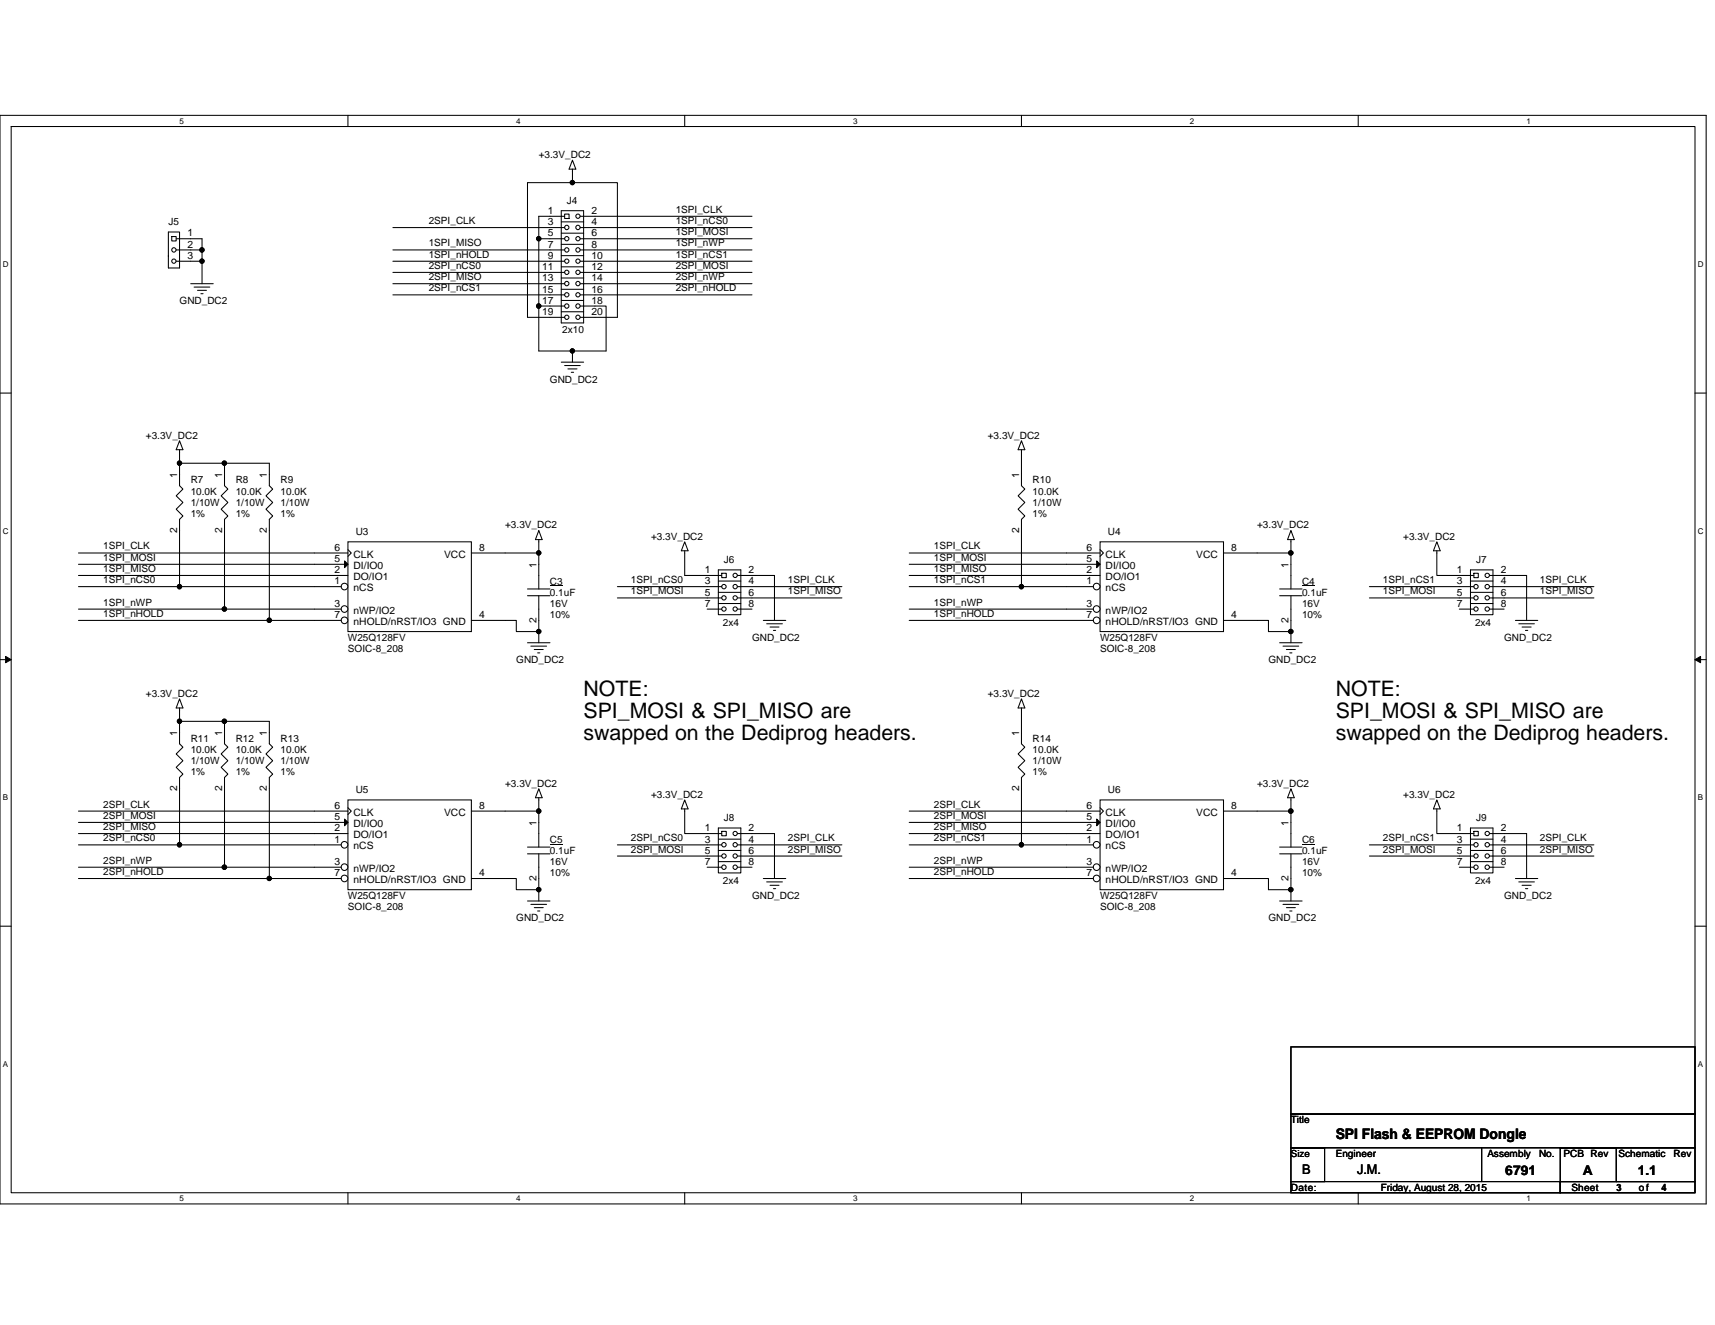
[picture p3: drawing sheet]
<svg xmlns="http://www.w3.org/2000/svg" width="279mm" height="216mm" viewBox="0 0 279 216" stroke-linecap="round" stroke-linejoin="round" font-family="sans-serif">
<path d="M0 18.8h278v177.4h-278zM1.8 20.6h274.3v173.8h-274.3z" fill="none" stroke="#000" stroke-width=".17"/>
<g fill="#fff">
<path d="M29.3 19h.7v1.4h-.7z"/>
<path d="M29.3 194.5h.7v1.5h-.7z"/>
</g>
<path d="M56.7 18.8v1.8M56.7 194.4v1.8" fill="none" stroke="#000" stroke-width=".17"/>
<g fill="#fff">
<path d="M84.1 19h.7v1.4h-.7z"/>
<path d="M84.1 194.5h.7v1.5h-.7z"/>
</g>
<path d="M111.5 18.8v1.8M111.5 194.4v1.8" fill="none" stroke="#000" stroke-width=".17"/>
<g fill="#fff">
<path d="M139 19h.7v1.4h-.7z"/>
<path d="M139 194.5h.7v1.5h-.7z"/>
</g>
<path d="M166.4 18.8v1.8M166.4 194.4v1.8" fill="none" stroke="#000" stroke-width=".17"/>
<g fill="#fff">
<path d="M193.8 19h.8v1.4h-.8z"/>
<path d="M193.8 194.5h.8v1.5h-.8z"/>
</g>
<path d="M221.3 18.8v1.8M221.3 194.4v1.8" fill="none" stroke="#000" stroke-width=".17"/>
<g fill="#fff">
<path d="M248.7 19h.7v1.4h-.7z"/>
<path d="M248.7 194.5h.7v1.5h-.7z"/>
<path d="M.5 42.3h.9v1.5h-.9z"/>
<path d="M276.6 42.3h1v1.5h-1z"/>
<path d="M.5 85.8h.9v1.4h-.9z"/>
<path d="M276.6 85.8h1v1.4h-1z"/>
</g>
<path d="M0 64.1h1.8M276.1 64.1h1.9" fill="none" stroke="#000" stroke-width=".17"/>
<g fill="#fff">
<path d="M.5 129.2h.8v1.5h-.8z"/>
<path d="M276.6 129.2h.9v1.5h-.9z"/>
</g>
<path d="M0 107.5h1.8M276.1 107.5h1.9" fill="none" stroke="#000" stroke-width=".17"/>
<path d="M.9 107l.9 .5-.9 .5zM276.1 107.5l1-.5v1z" fill="#000" stroke="#000" stroke-width=".16"/>
<g fill="#fff">
<path d="M.5 172.6h.8v1.5h-.8z"/>
<path d="M276.6 172.6h.9v1.5h-.9z"/>
</g>
<g fill="none" stroke="#000" stroke-width=".17">
<path d="M27.4 37.8h1.9v5.9h-1.9zM28 38.5h.7v.8h-.7zM28.7 38.9h4.2v1.8M87.8 38.9v11h4.2M91.4 34.3h3.7v18.3h-3.7zM91.4 38h3.7M91.4 36.2h3.7M91.4 39.8h3.7M92 37.1h-28M92 35.2h-4.2v3.7h4.2M92 34.9h.7v.7h-.7zM93.3 26.1l.5 1.5h-1.1z"/>
<path d="M93.3 27.6v2.2M93.3 29.8h-7.4v21.9h6.1M93.3 29.8h7.3v21.9h-6.1M94.5 37.1h28M94.5 38.9h28M94.5 35.2h28M27.4 41.7v.1M28.7 42.6h4.2M28.7 40.7h.6M29.3 40.7h3.6M29.3 40.7h.1M31.1 46.2h3.6"/>
<path d="M31.6 46.8h2.6M32.2 47.3h1.4M32.7 47.9h.4M32.9 42.6v3.6M32.9 40.7v1.9M64 46.2h28M64 48h28M87.8 49.9v7.3h5.5v1.8M91.4 41.7h3.7M91.4 43.5h3.7M91.4 45.3h3.7M91.4 47.1h3.7"/>
<path d="M91.4 49h3.7M91.4 50.8h3.7M91.4 59h3.7M92 40.7h-28M92 42.6h-28M92 44.4h-28M92 59.6h2.5M94.5 49.9h4.2v7.3h-5.4M94.5 40.7h28M94.5 44.4h28M94.5 46.2h28M94.5 48h28"/>
<path d="M94.5 42.6h28M29.3 71.8l.5 1.5h-1.1zM29.3 73.3v2.2M29.3 75.5v1.8M29.3 75.5h7.3M36.6 75.5h7.3v3.6l.5 .6-1.1 1.1 1.1 1.1-1.1 1.1 1.1 1.1-.5 .5v16.5M36.6 75.5v3.6l.5 .6-1.1 1.1 1.1 1.1-1.1 1.1 1.1 1.1-.5 .5v14.7h14.6M92.5 60.1h1.5M93.1 60.7h.4M166.4 71.8l.6 1.5h-1.1zM166.4 73.3v5.8l.6 .6-1.1 1.1 1.1 1.1-1.1 1.1 1.1 1.1-.6 .5v11M12.8 90.1h38.4"/>
<path d="M12.8 91.9h38.4M12.8 95.6h16.5M12.8 99.3h23.8M12.8 93.8h38.4M29.3 86.4v9.2M29.3 95.6h21.9M82.3 90.1h5.5M87.8 86.4l.5 1.5h-1.1zM87.8 87.9v2.2M87.8 90.1v1.8M100.6 97.4h17M100.6 95.6h17"/>
<path d="M111.5 88.3l.6 1.4h-1.1zM111.5 89.7v4.1h6.1M115.2 99.3h2.4M117 92.9h3.7v7.3h-3.7zM117 96.5h3.7M117 94.7h3.7M117 98.3h3.7M117.6 93.4h.7v.7h-.7zM120.1 93.8h6.1v7.3M122.5 99.3h-2.4M137.2 95.6h-17.1M137.2 97.4h-17.1"/>
<path d="M148.1 93.8h31.1M148.1 95.6h18.3M148.1 90.1h25.6M148.1 91.9h31.1M148.1 99.3h25.6M166.4 95.6h7.3M179.2 88.3h20.1v14.6h-20.1zM204.8 90.1h5.5M210.3 86.4l.6 1.5h-1.1zM210.3 87.9v2.2M210.3 90.1v1.8M223.1 97.4h14.6"/>
<path d="M223.1 95.6h14.6M234.1 88.3l.5 1.4h-1.1zM234.1 89.7v4.1h3.6M245 93.8h3.7v7.3M245 97.4h14.7M245 95.6h14.7M12.8 101.1h31.1M29.3 113.9l.5 1.5h-1.1zM29.3 115.4v2.1M29.3 117.5v1.9M29.3 117.5h7.3M36.6 117.5h7.3v3.7l.5 .6-1.1 1.1 1.1 1.1-1.1 1 1.1 1.1-.5 .6v16.5"/>
<path d="M36.6 117.5v3.7l.5 .6-1.1 1.1 1.1 1.1-1.1 1 1.1 1.1-.5 .6v14.6M43.9 101.1h7.3M82.3 101.1h1.8v1.8h3.7M85.9 104.7h3.7M86.5 105.3h2.5M87 105.8h1.5M87.6 106.4h.3M87.8 101.1v1.8M87.8 102.9v1.8M124.4 101.1h3.6M124.9 101.6h2.6M125.5 102.2h1.4"/>
<path d="M126 102.7h.4M148.1 101.1h25.6M166.4 113.9l.6 1.5h-1.1zM166.4 115.4v5.8l.6 .6-1.1 1.1 1.1 1.1-1.1 1 1.1 1.1-.6 .6v11M204.8 101.1h1.9v1.8h3.6v1.8M208.5 104.7h3.6M209 105.3h2.6M209.6 105.8h1.4M210.1 106.4h.4M210.3 101.1v1.8M246.9 101.1h3.6M247.4 101.6h2.6"/>
<path d="M248 102.2h1.4M248.5 102.7h.4M12.8 135.8h38.4M12.8 132.2h38.4M12.8 134h38.4M12.8 137.7h16.5M29.3 128.5v9.2M29.3 137.7h21.9M82.3 132.2h5.5M85.9 138h3.7M85.9 139.1h3.7M87.8 128.5l.5 1.5h-1.1z"/>
<path d="M87.8 130v2.2M87.8 139.1v5.9M87.8 132.2v5.8M100.6 139.5h14.6M100.6 137.7h14.6M111.5 130.3l.6 1.5h-1.1zM111.5 131.8v4h3.7M122.5 139.5h14.7M122.5 137.7h14.7M122.5 135.8h3.7v7.4M148.1 137.7h18.3M148.1 135.8h25.6"/>
<path d="M148.1 132.2h25.6M148.1 134h25.6M166.4 137.7h7.3M204.8 132.2h5.5M210.3 128.5l.6 1.5h-1.1zM210.3 130v2.2M210.3 132.2v1.8M223.1 139.5h14.6M223.1 137.7h14.6M234.1 130.3l.5 1.5h-1.1zM234.1 131.8v4h3.6M245 135.8h3.7v7.4"/>
<path d="M245 139.5h14.7M245 137.7h14.7M0 150.9h1.8M12.8 141.3h23.8M12.8 143.2h31.1M36.6 141.3h14.6M43.9 143.2h7.3M82.3 143.2h1.8v1.8h3.7M85.9 146.8h3.7M86.5 147.4h2.5M87 147.9h1.5M87.6 148.4h.3"/>
<path d="M87.8 145v1.8M124.4 143.2h3.6M124.9 143.7h2.6M125.5 144.3h1.4M126 144.8h.4M148.1 141.3h25.6M148.1 143.2h25.6M204.8 143.2h1.9v1.8h3.6v1.8M208.5 146.8h3.6M209 147.4h2.6M209.6 147.9h1.4M210.1 148.4h.4"/>
<path d="M210.3 143.2v1.8M246.9 143.2h3.6M247.4 143.7h2.6M248 144.3h1.4M248.5 144.8h.4M276.1 150.9h1.9M210.3 170.6h65.8v10.9h-65.8zM210.3 192.5h43.9v1.9h-43.9zM210.3 181.5h65.8v5.5h-65.8zM210.3 187h5.5v5.5h-5.5zM241.4 187v5.5M254.2 187h9.1v5.5h-9.1z"/>
<path d="M254.2 192.5h21.9v1.9h-21.9zM263.3 187h12.8v5.5h-12.8z"/>
<circle cx="92.3" cy="37.1" r=".36"/>
<circle cx="92.3" cy="38.9" r=".35"/>
<circle cx="94.2" cy="37.1" r=".36"/>
<circle cx="94.2" cy="38.9" r=".35"/>
<circle cx="94.2" cy="35.2" r=".35"/>
<circle cx="28.3" cy="40.7" r=".36"/>
<circle cx="28.3" cy="42.6" r=".35"/>
<circle cx="92.3" cy="46.2" r=".36"/>
<circle cx="92.3" cy="49.9" r=".36"/>
<circle cx="92.3" cy="40.7" r=".36"/>
<circle cx="92.3" cy="42.6" r=".35"/>
<circle cx="92.3" cy="48" r=".35"/>
<circle cx="92.3" cy="51.7" r=".35"/>
<circle cx="92.3" cy="44.4" r=".35"/>
<circle cx="94.2" cy="46.2" r=".36"/>
<circle cx="94.2" cy="49.9" r=".36"/>
<circle cx="94.2" cy="40.7" r=".36"/>
<circle cx="94.2" cy="42.6" r=".35"/>
<circle cx="94.2" cy="48" r=".35"/>
<circle cx="94.2" cy="51.7" r=".35"/>
<circle cx="94.2" cy="44.4" r=".35"/>
<circle cx="117.9" cy="95.6" r=".36"/>
<circle cx="117.9" cy="97.4" r=".36"/>
<circle cx="117.9" cy="99.2" r=".36"/>
<circle cx="119.8" cy="95.6" r=".36"/>
<circle cx="119.8" cy="93.8" r=".35"/>
<circle cx="119.8" cy="97.4" r=".35"/>
<circle cx="119.8" cy="99.2" r=".35"/>
</g>
<g fill="#000" stroke="#000" stroke-width=".17">
<path d="M178.7 91.4l.5 .5-.5 .6z"/>
<circle cx="87.8" cy="38.9" r=".35"/>
<circle cx="93.2" cy="29.7" r=".35"/>
<circle cx="32.9" cy="40.7" r=".36"/>
<circle cx="32.9" cy="42.6" r=".35"/>
<circle cx="87.8" cy="49.9" r=".36"/>
<circle cx="93.2" cy="57.2" r=".35"/>
<circle cx="29.2" cy="75.5" r=".35"/>
<circle cx="36.6" cy="75.5" r=".36"/>
<circle cx="29.2" cy="95.6" r=".36"/>
<circle cx="36.6" cy="99.2" r=".36"/>
<circle cx="87.8" cy="90.1" r=".35"/>
<circle cx="166.4" cy="95.6" r=".36"/>
<circle cx="210.3" cy="90.1" r=".36"/>
<circle cx="29.2" cy="117.5" r=".35"/>
<circle cx="36.6" cy="117.5" r=".36"/>
<circle cx="43.9" cy="101.1" r=".36"/>
<circle cx="87.8" cy="102.9" r=".35"/>
<circle cx="210.3" cy="102.9" r=".36"/>
<circle cx="29.2" cy="137.6" r=".36"/>
<circle cx="87.8" cy="132.2" r=".36"/>
<circle cx="166.4" cy="137.6" r=".36"/>
<circle cx="210.3" cy="132.2" r=".36"/>
<circle cx="36.6" cy="141.3" r=".36"/>
<circle cx="43.9" cy="143.1" r=".35"/>
<circle cx="87.8" cy="145" r=".35"/>
<circle cx="210.3" cy="145" r=".36"/>
</g>
<path d="M89.6 137.5h2.1" fill="none" stroke="#000" stroke-width=".16"/>
<circle cx="178.7" cy="101.1" r=".54" fill="#fff" stroke="#000" stroke-width=".17"/>
<path d="M199.3 90.1h5.5M173.7 101.1h4.4M199.3 101.1h5.5" fill="none" stroke="#000" stroke-width=".17"/>
<circle cx="178.7" cy="95.6" r=".54" fill="#fff" stroke="#000" stroke-width=".17"/>
<path d="M173.7 90.1h5.5M173.7 95.6h4.4M179.2 89.6l.6 .5-.6 .6" fill="none" stroke="#000" stroke-width=".17"/>
<circle cx="178.7" cy="99.2" r=".54" fill="#fff" stroke="#000" stroke-width=".17"/>
<path d="M173.7 99.3h4.4M51.2 134h5.5M51.2 135.8h5.5M56.7 130.3h20.1v14.7h-20.1z" fill="none" stroke="#000" stroke-width=".17"/>
<path d="M56.1 133.5l.6 .5-.6 .6z" fill="#000" stroke="#000" stroke-width=".17"/>
<circle cx="56.1" cy="143.1" r=".54" fill="#fff" stroke="#000" stroke-width=".17"/>
<path d="M76.8 132.2h5.5M51.2 143.2h4.4M76.8 143.2h5.5" fill="none" stroke="#000" stroke-width=".17"/>
<circle cx="56.1" cy="137.7" r=".54" fill="#fff" stroke="#000" stroke-width=".17"/>
<path d="M51.2 132.2h5.5M51.2 137.7h4.4M56.7 131.6l.5 .6-.5 .5" fill="none" stroke="#000" stroke-width=".17"/>
<circle cx="56.1" cy="141.3" r=".54" fill="#fff" stroke="#000" stroke-width=".17"/>
<path d="M29.3 77.3v1.8l.5 .6-1.1 1.1 1.1 1.1-1.1 1.1 1.1 1.1-.5 .5v1.8M51.2 91.9h5.5M51.2 93.8h5.5M56.7 88.3h20.1v14.6h-20.1zM208.5 138h3.6M208.5 139.1h3.6M210.3 139.1v4.1M210.3 134v4M51.2 141.3h4.4" fill="none" stroke="#000" stroke-width=".17"/>
<path d="M212.1 137.5h2.1" fill="none" stroke="#000" stroke-width=".16"/>
<path d="M56.1 91.4l.6 .5-.6 .6z" fill="#000" stroke="#000" stroke-width=".17"/>
<circle cx="56.1" cy="101.1" r=".54" fill="#fff" stroke="#000" stroke-width=".17"/>
<path d="M76.8 90.1h5.5M51.2 101.1h4.4M76.8 101.1h5.5" fill="none" stroke="#000" stroke-width=".17"/>
<circle cx="56.1" cy="95.6" r=".54" fill="#fff" stroke="#000" stroke-width=".17"/>
<path d="M51.2 90.1h5.5M51.2 95.6h4.4M56.7 89.6l.5 .5-.5 .6" fill="none" stroke="#000" stroke-width=".17"/>
<circle cx="56.1" cy="99.2" r=".54" fill="#fff" stroke="#000" stroke-width=".17"/>
<path d="M51.2 99.3h4.4M173.7 134h5.5M173.7 135.8h5.5M179.2 130.3h20.1v14.7h-20.1z" fill="none" stroke="#000" stroke-width=".17"/>
<path d="M178.7 133.5l.5 .5-.5 .6z" fill="#000" stroke="#000" stroke-width=".17"/>
<circle cx="178.7" cy="143.1" r=".54" fill="#fff" stroke="#000" stroke-width=".17"/>
<path d="M199.3 132.2h5.5M173.7 143.2h4.4M199.3 143.2h5.5" fill="none" stroke="#000" stroke-width=".17"/>
<circle cx="178.7" cy="137.7" r=".54" fill="#fff" stroke="#000" stroke-width=".17"/>
<path d="M173.7 132.2h5.5M173.7 137.7h4.4M179.2 131.6l.6 .6-.6 .5" fill="none" stroke="#000" stroke-width=".17"/>
<circle cx="178.7" cy="141.3" r=".54" fill="#fff" stroke="#000" stroke-width=".17"/>
<g fill="none" stroke="#000" stroke-width=".17">
<path d="M85.9 96h3.7M85.9 97.1h3.7M87.8 97.1v4M87.8 91.9v4.1M208.5 96h3.6M208.5 97.1h3.6M210.3 97.1v4M210.3 91.9v4.1M237.7 93.8h2.4M237.7 95.6h2.4M237.7 97.4h2.4M237.7 99.3h2.4"/>
<path d="M239.6 92.9h3.6v7.3h-3.6zM239.6 96.5h3.6M239.6 94.7h3.6M239.6 98.3h3.6M240.1 93.4h.7v.7h-.7zM245 95.6h-2.3M245 93.8h-2.3M245 97.4h-2.3M245 99.3h-2.3M29.3 119.4v1.8l.5 .6-1.1 1.1 1.1 1.1-1.1 1 1.1 1.1-.5 .6v1.8M115.2 135.8h2.4M115.2 137.7h2.4"/>
<path d="M115.2 139.5h2.4M117 134.9h3.7v7.3h-3.7zM117 138.6h3.7M117 136.7h3.7M117.6 135.5h.7v.7h-.7zM122.5 137.7h-2.4M122.5 135.8h-2.4M122.5 139.5h-2.4M237.7 135.8h2.4M237.7 137.7h2.4M237.7 139.5h2.4M239.6 134.9h3.6v7.3h-3.6z"/>
<path d="M239.6 138.6h3.6M239.6 136.7h3.6M240.1 135.5h.7v.7h-.7zM245 137.7h-2.3M245 135.8h-2.3M245 139.5h-2.3M115.2 141.3h2.4M117 140.4h3.7M122.5 141.3h-2.4M173.7 141.3h4.4M237.7 141.3h2.4M239.6 140.4h3.6"/>
<path d="M245 141.3h-2.3"/>
<circle cx="240.5" cy="95.6" r=".36"/>
<circle cx="240.5" cy="99.2" r=".35"/>
<circle cx="240.5" cy="97.4" r=".35"/>
<circle cx="242.3" cy="95.6" r=".36"/>
<circle cx="242.3" cy="93.8" r=".36"/>
<circle cx="242.3" cy="97.4" r=".36"/>
<circle cx="242.3" cy="99.2" r=".36"/>
<circle cx="117.9" cy="137.6" r=".36"/>
<circle cx="117.9" cy="139.5" r=".36"/>
<circle cx="119.8" cy="137.6" r=".36"/>
<circle cx="119.8" cy="135.8" r=".35"/>
<circle cx="119.8" cy="139.5" r=".35"/>
<circle cx="240.5" cy="137.6" r=".36"/>
<circle cx="240.5" cy="139.5" r=".35"/>
<circle cx="242.3" cy="137.6" r=".36"/>
<circle cx="242.3" cy="135.8" r=".36"/>
<circle cx="242.3" cy="139.5" r=".36"/>
<circle cx="117.9" cy="141.3" r=".36"/>
<circle cx="119.8" cy="141.3" r=".36"/>
<circle cx="240.5" cy="141.3" r=".36"/>
<circle cx="242.3" cy="141.3" r=".36"/>
</g>
<path d="M89.6 95.5h2.1M212.1 95.5h2.1" fill="none" stroke="#000" stroke-width=".16"/>
<g fill="#000" stroke="#000" stroke-width=".17">
<circle cx="87.8" cy="38.9" r=".35"/>
<circle cx="93.2" cy="29.7" r=".35"/>
<circle cx="32.9" cy="40.7" r=".36"/>
<circle cx="32.9" cy="42.6" r=".35"/>
<circle cx="87.8" cy="49.9" r=".36"/>
<circle cx="93.2" cy="57.2" r=".35"/>
<circle cx="29.2" cy="75.5" r=".35"/>
<circle cx="36.6" cy="75.5" r=".36"/>
<circle cx="29.2" cy="95.6" r=".36"/>
<circle cx="36.6" cy="99.2" r=".36"/>
<circle cx="87.8" cy="90.1" r=".35"/>
<circle cx="166.4" cy="95.6" r=".36"/>
<circle cx="210.3" cy="90.1" r=".36"/>
<circle cx="29.2" cy="117.5" r=".35"/>
<circle cx="36.6" cy="117.5" r=".36"/>
<circle cx="43.9" cy="101.1" r=".36"/>
<circle cx="87.8" cy="102.9" r=".35"/>
<circle cx="210.3" cy="102.9" r=".36"/>
<circle cx="29.2" cy="137.6" r=".36"/>
<circle cx="87.8" cy="132.2" r=".36"/>
<circle cx="166.4" cy="137.6" r=".36"/>
<circle cx="210.3" cy="132.2" r=".36"/>
<circle cx="36.6" cy="141.3" r=".36"/>
<circle cx="43.9" cy="143.1" r=".35"/>
<circle cx="87.8" cy="145" r=".35"/>
<circle cx="210.3" cy="145" r=".36"/>
</g>
<g font-size="3.5">
<text x="95.1" y="113.3">NOTE:</text>
<text x="217.6" y="113.3">NOTE:</text>
<text x="95.1" y="116.9">SPI_MOSI &amp; SPI_MISO are</text>
<text x="217.6" y="116.9">SPI_MOSI &amp; SPI_MISO are</text>
<text x="95.1" y="120.5">swapped on the Dediprog headers.</text>
<text x="217.6" y="120.5">swapped on the Dediprog headers.</text>
</g>
<text font-size="2.4" x="217.6" y="185.6">SPI Flash &amp; EEPROM Dongle</text>
<g font-size="2.2">
<text x="212.1" y="191.4">B</text>
<text x="221.1" y="191.4">J.M.</text>
<text x="245.2" y="191.4">6791</text>
<text x="257.9" y="191.4">A</text>
<text x="266.8" y="191.4">1.1</text>
</g>
<g font-size="1.7">
<text x="89.2" y="34.9">1</text>
<text x="96.4" y="34.9">2</text>
<text x="30.5" y="38.5">1</text>
<text x="30.5" y="40.3">2</text>
<text x="89.2" y="36.7">3</text>
<text x="89.2" y="38.5">5</text>
<text x="89.2" y="40.3">7</text>
<text x="96.4" y="36.7">4</text>
<text x="96.4" y="38.5">6</text>
<text x="96.4" y="40.3">8</text>
<text x="30.5" y="42.2">3</text>
<text x="88.3" y="44">11</text>
<text x="88.3" y="45.8">13</text>
<text x="88.3" y="47.7">15</text>
<text x="89.2" y="42.2">9</text>
<text x="96.4" y="42.2">10</text>
<text x="96.4" y="44">12</text>
<text x="96.4" y="45.8">14</text>
<text x="96.4" y="47.7">16</text>
<text x="88.3" y="49.5">17</text>
<text x="88.3" y="51.3">19</text>
<text x="96.4" y="49.5">18</text>
<text x="96.4" y="51.3">20</text>
<text x="28.9" y="77.9" transform="rotate(-90 28.9 77.9)">1</text>
<text x="36.2" y="77.9" transform="rotate(-90 36.2 77.9)">1</text>
<text x="43.5" y="77.9" transform="rotate(-90 43.5 77.9)">1</text>
<text x="166" y="77.9" transform="rotate(-90 166 77.9)">1</text>
<text x="28.9" y="86.8" transform="rotate(-90 28.9 86.8)">2</text>
<text x="36.2" y="86.8" transform="rotate(-90 36.2 86.8)">2</text>
<text x="43.5" y="86.8" transform="rotate(-90 43.5 86.8)">2</text>
<text x="54.5" y="89.7">6</text>
<text x="78.1" y="89.7">8</text>
<text x="166" y="86.8" transform="rotate(-90 166 86.8)">2</text>
<text x="177" y="89.7">6</text>
<text x="200.6" y="89.7">8</text>
<text x="54.5" y="91.6">5</text>
<text x="54.5" y="93.4">2</text>
<text x="54.5" y="95.2">1</text>
<text x="57.6" y="92.7">DI/IO0</text>
<text x="57.6" y="94.5">DO/IO1</text>
<text x="57.6" y="90.8">CLK</text>
<text x="72.3" y="90.8">VCC</text>
<text x="87.4" y="92.5" transform="rotate(-90 87.4 92.5)">1</text>
<text x="114.8" y="93.4">1</text>
<text x="114.8" y="95.2">3</text>
<text x="122" y="95.2">4</text>
<text x="122" y="93.4">2</text>
<text x="177" y="91.6">5</text>
<text x="177" y="93.4">2</text>
<text x="177" y="95.2">1</text>
<text x="180.1" y="92.7">DI/IO0</text>
<text x="180.1" y="94.5">DO/IO1</text>
<text x="180.1" y="90.8">CLK</text>
<text x="194.9" y="90.8">VCC</text>
<text x="209.9" y="92.5" transform="rotate(-90 209.9 92.5)">1</text>
<text x="237.4" y="93.4">1</text>
<text x="237.4" y="95.2">3</text>
<text x="244.5" y="95.2">4</text>
<text x="244.5" y="93.4">2</text>
<text x="54.5" y="100.7">7</text>
<text x="54.5" y="98.9">3</text>
<text x="57.6" y="101.8">nHOLD/nRST/IO3 GND</text>
<text x="57.6" y="96.3">nCS</text>
<text x="57.6" y="100">nWP/IO2</text>
<text x="78.1" y="100.7">4</text>
<text x="87.4" y="101.5" transform="rotate(-90 87.4 101.5)">2</text>
<text x="114.8" y="97">5</text>
<text x="114.8" y="98.9">7</text>
<text x="122" y="97">6</text>
<text x="122" y="98.9">8</text>
<text x="177" y="100.7">7</text>
<text x="177" y="98.9">3</text>
<text x="180.1" y="101.8">nHOLD/nRST/IO3 GND</text>
<text x="180.1" y="96.3">nCS</text>
<text x="180.1" y="100">nWP/IO2</text>
<text x="200.6" y="100.7">4</text>
<text x="209.9" y="101.5" transform="rotate(-90 209.9 101.5)">2</text>
<text x="237.4" y="97">5</text>
<text x="237.4" y="98.9">7</text>
<text x="244.5" y="97">6</text>
<text x="244.5" y="98.9">8</text>
<text x="28.9" y="119.9" transform="rotate(-90 28.9 119.9)">1</text>
<text x="36.2" y="119.9" transform="rotate(-90 36.2 119.9)">1</text>
<text x="43.5" y="119.9" transform="rotate(-90 43.5 119.9)">1</text>
<text x="166" y="119.9" transform="rotate(-90 166 119.9)">1</text>
<text x="28.9" y="128.9" transform="rotate(-90 28.9 128.9)">2</text>
<text x="36.2" y="128.9" transform="rotate(-90 36.2 128.9)">2</text>
<text x="43.5" y="128.9" transform="rotate(-90 43.5 128.9)">2</text>
<text x="54.5" y="131.8">6</text>
<text x="78.1" y="131.8">8</text>
<text x="166" y="128.9" transform="rotate(-90 166 128.9)">2</text>
<text x="177" y="131.8">6</text>
<text x="200.6" y="131.8">8</text>
<text x="54.5" y="133.6">5</text>
<text x="54.5" y="135.4">2</text>
<text x="54.5" y="137.3">1</text>
<text x="57.6" y="134.7">DI/IO0</text>
<text x="57.6" y="136.6">DO/IO1</text>
<text x="57.6" y="132.9">CLK</text>
<text x="72.3" y="132.9">VCC</text>
<text x="87.4" y="134.6" transform="rotate(-90 87.4 134.6)">1</text>
<text x="114.8" y="135.4">1</text>
<text x="114.8" y="137.3">3</text>
<text x="122" y="137.3">4</text>
<text x="122" y="135.4">2</text>
<text x="177" y="133.6">5</text>
<text x="177" y="135.4">2</text>
<text x="177" y="137.3">1</text>
<text x="180.1" y="134.7">DI/IO0</text>
<text x="180.1" y="136.6">DO/IO1</text>
<text x="180.1" y="132.9">CLK</text>
<text x="194.9" y="132.9">VCC</text>
<text x="209.9" y="134.6" transform="rotate(-90 209.9 134.6)">1</text>
<text x="237.4" y="135.4">1</text>
<text x="237.4" y="137.3">3</text>
<text x="244.5" y="137.3">4</text>
<text x="244.5" y="135.4">2</text>
<text x="54.5" y="142.8">7</text>
<text x="54.5" y="140.9">3</text>
<text x="57.6" y="143.9">nHOLD/nRST/IO3 GND</text>
<text x="57.6" y="138.4">nCS</text>
<text x="57.6" y="142">nWP/IO2</text>
<text x="78.1" y="142.8">4</text>
<text x="87.4" y="143.5" transform="rotate(-90 87.4 143.5)">2</text>
<text x="114.8" y="139.1">5</text>
<text x="114.8" y="140.9">7</text>
<text x="122" y="139.1">6</text>
<text x="122" y="140.9">8</text>
<text x="177" y="142.8">7</text>
<text x="177" y="140.9">3</text>
<text x="180.1" y="143.9">nHOLD/nRST/IO3 GND</text>
<text x="180.1" y="138.4">nCS</text>
<text x="180.1" y="142">nWP/IO2</text>
<text x="200.6" y="142.8">4</text>
<text x="209.9" y="143.5" transform="rotate(-90 209.9 143.5)">2</text>
<text x="237.4" y="139.1">5</text>
<text x="237.4" y="140.9">7</text>
<text x="244.5" y="139.1">6</text>
<text x="244.5" y="140.9">8</text>
</g>
<g font-size="1.6">
<text x="87.8" y="25.8">+3.3V_DC2</text>
<text x="92.4" y="33.3">J4</text>
<text x="110.1" y="34.7">1SPI_CLK</text>
<text x="27.4" y="36.7">J5</text>
<text x="69.8" y="40.2">1SPI_MISO</text>
<text x="69.8" y="42">1SPI_nHOLD</text>
<text x="69.8" y="36.5">2SPI_CLK</text>
<text x="110.1" y="36.5">1SPI_nCS0</text>
<text x="110.1" y="38.3">1SPI_MOSI</text>
<text x="110.1" y="40.2">1SPI_nWP</text>
<text x="110.1" y="42">1SPI_nCS1</text>
<text x="69.8" y="43.8">2SPI_nCS0</text>
<text x="69.8" y="45.7">2SPI_MISO</text>
<text x="69.8" y="47.5">2SPI_nCS1</text>
<text x="110.1" y="43.8">2SPI_MOSI</text>
<text x="110.1" y="45.7">2SPI_nWP</text>
<text x="110.1" y="47.5">2SPI_nHOLD</text>
<text x="29.3" y="49.5">GND_DC2</text>
<text x="91.6" y="54.3">2x10</text>
<text x="89.6" y="62.3">GND_DC2</text>
<text x="23.8" y="71.5">+3.3V_DC2</text>
<text x="160.9" y="71.5">+3.3V_DC2</text>
<text x="31.1" y="78.8">R7</text>
<text x="31.1" y="80.6">10.0K</text>
<text x="31.1" y="82.4">1/10W</text>
<text x="38.4" y="78.8">R8</text>
<text x="38.4" y="80.6">10.0K</text>
<text x="38.4" y="82.4">1/10W</text>
<text x="45.7" y="78.8">R9</text>
<text x="45.7" y="80.6">10.0K</text>
<text x="45.7" y="82.4">1/10W</text>
<text x="168.2" y="78.8">R10</text>
<text x="168.2" y="80.6">10.0K</text>
<text x="168.2" y="82.4">1/10W</text>
<text x="16.8" y="89.5">1SPI_CLK</text>
<text x="31.1" y="84.3">1%</text>
<text x="38.4" y="84.3">1%</text>
<text x="45.7" y="84.3">1%</text>
<text x="58" y="87.2">U3</text>
<text x="82.3" y="86.1">+3.3V_DC2</text>
<text x="106.1" y="87.9">+3.3V_DC2</text>
<text x="152.1" y="89.5">1SPI_CLK</text>
<text x="168.2" y="84.3">1%</text>
<text x="180.5" y="87.2">U4</text>
<text x="204.8" y="86.1">+3.3V_DC2</text>
<text x="228.6" y="87.9">+3.3V_DC2</text>
<text x="16.8" y="93.2">1SPI_MISO</text>
<text x="16.8" y="95">1SPI_nCS0</text>
<text x="16.8" y="91.4">1SPI_MOSI</text>
<text x="89.6" y="95.2">C3</text>
<text x="102.8" y="95">1SPI_nCS0</text>
<text x="117.9" y="91.8">J6</text>
<text x="128.4" y="95">1SPI_CLK</text>
<text x="152.1" y="93.2">1SPI_MISO</text>
<text x="152.1" y="91.4">1SPI_MOSI</text>
<text x="152.1" y="95">1SPI_nCS1</text>
<text x="212.1" y="95.2">C4</text>
<text x="225.3" y="95">1SPI_nCS1</text>
<text x="240.5" y="91.8">J7</text>
<text x="250.9" y="95">1SPI_CLK</text>
<text x="16.8" y="100.5">1SPI_nHOLD</text>
<text x="16.8" y="98.7">1SPI_nWP</text>
<text x="89.6" y="97.1">0.1uF</text>
<text x="89.6" y="98.9">16V</text>
<text x="89.6" y="100.7">10%</text>
<text x="102.8" y="96.9">1SPI_MOSI</text>
<text x="128.4" y="96.9">1SPI_MISO</text>
<text x="152.1" y="100.5">1SPI_nHOLD</text>
<text x="152.1" y="98.7">1SPI_nWP</text>
<text x="212.1" y="97.1">0.1uF</text>
<text x="212.1" y="98.9">16V</text>
<text x="212.1" y="100.7">10%</text>
<text x="225.3" y="96.9">1SPI_MOSI</text>
<text x="250.9" y="96.9">1SPI_MISO</text>
<text x="56.7" y="104.4">W25Q128FV</text>
<text x="56.7" y="106.2">SOIC-8_208</text>
<text x="117.8" y="102">2x4</text>
<text x="122.5" y="104.4">GND_DC2</text>
<text x="179.2" y="104.4">W25Q128FV</text>
<text x="179.2" y="106.2">SOIC-8_208</text>
<text x="240.3" y="102">2x4</text>
<text x="245" y="104.4">GND_DC2</text>
<text x="23.8" y="113.5">+3.3V_DC2</text>
<text x="84.1" y="108.1">GND_DC2</text>
<text x="160.9" y="113.5">+3.3V_DC2</text>
<text x="206.7" y="108.1">GND_DC2</text>
<text x="31.1" y="120.9">R11</text>
<text x="31.1" y="122.7">10.0K</text>
<text x="31.1" y="124.5">1/10W</text>
<text x="38.4" y="120.9">R12</text>
<text x="38.4" y="122.7">10.0K</text>
<text x="38.4" y="124.5">1/10W</text>
<text x="45.7" y="120.9">R13</text>
<text x="45.7" y="122.7">10.0K</text>
<text x="45.7" y="124.5">1/10W</text>
<text x="168.2" y="120.9">R14</text>
<text x="168.2" y="122.7">10.0K</text>
<text x="168.2" y="124.5">1/10W</text>
<text x="16.8" y="131.6">2SPI_CLK</text>
<text x="31.1" y="126.3">1%</text>
<text x="38.4" y="126.3">1%</text>
<text x="45.7" y="126.3">1%</text>
<text x="58" y="129.3">U5</text>
<text x="82.3" y="128.2">+3.3V_DC2</text>
<text x="106.1" y="130">+3.3V_DC2</text>
<text x="152.1" y="131.6">2SPI_CLK</text>
<text x="168.2" y="126.3">1%</text>
<text x="180.5" y="129.3">U6</text>
<text x="204.8" y="128.2">+3.3V_DC2</text>
<text x="228.6" y="130">+3.3V_DC2</text>
<text x="16.8" y="137.1">2SPI_nCS0</text>
<text x="16.8" y="135.3">2SPI_MISO</text>
<text x="16.8" y="133.4">2SPI_MOSI</text>
<text x="89.6" y="137.3">C5</text>
<text x="102.8" y="137.1">2SPI_nCS0</text>
<text x="117.9" y="133.8">J8</text>
<text x="128.4" y="137.1">2SPI_CLK</text>
<text x="152.1" y="135.3">2SPI_MISO</text>
<text x="152.1" y="133.4">2SPI_MOSI</text>
<text x="152.1" y="137.1">2SPI_nCS1</text>
<text x="212.1" y="137.3">C6</text>
<text x="225.3" y="137.1">2SPI_nCS1</text>
<text x="240.5" y="133.8">J9</text>
<text x="250.9" y="137.1">2SPI_CLK</text>
<text x="16.8" y="140.7">2SPI_nWP</text>
<text x="16.8" y="142.6">2SPI_nHOLD</text>
<text x="89.6" y="139.1">0.1uF</text>
<text x="89.6" y="141">16V</text>
<text x="89.6" y="142.8">10%</text>
<text x="102.8" y="138.9">2SPI_MOSI</text>
<text x="128.4" y="138.9">2SPI_MISO</text>
<text x="152.1" y="140.7">2SPI_nWP</text>
<text x="152.1" y="142.6">2SPI_nHOLD</text>
<text x="212.1" y="139.1">0.1uF</text>
<text x="212.1" y="141">16V</text>
<text x="212.1" y="142.8">10%</text>
<text x="225.3" y="138.9">2SPI_MOSI</text>
<text x="250.9" y="138.9">2SPI_MISO</text>
<text x="56.7" y="146.5">W25Q128FV</text>
<text x="56.7" y="148.3">SOIC-8_208</text>
<text x="117.8" y="144.1">2x4</text>
<text x="122.5" y="146.5">GND_DC2</text>
<text x="179.2" y="146.5">W25Q128FV</text>
<text x="179.2" y="148.3">SOIC-8_208</text>
<text x="240.3" y="144.1">2x4</text>
<text x="245" y="146.5">GND_DC2</text>
<text x="84.1" y="150.1">GND_DC2</text>
<text x="206.7" y="150.1">GND_DC2</text>
<text x="210.3" y="183">Title</text>
<text x="210.3" y="188.4">Size</text>
<text x="217.6" y="188.5">Engineer</text>
<text x="242.3" y="188.5">Assembly</text>
<text x="250.7" y="188.5">No.</text>
<text x="254.7" y="188.5">PCB Rev</text>
<text x="263.7" y="188.5">Schematic</text>
<text x="272.6" y="188.5">Rev</text>
<text x="210.3" y="194">Date:</text>
<text x="224.9" y="194">Friday, August 28, 2015</text>
<text x="256" y="194">Sheet</text>
<text x="263.3" y="194">3</text>
<text x="267" y="194">of</text>
<text x="270.7" y="194">4</text>
</g>
<g font-size="1.3">
<text x="29.3" y="20.2">5</text>
<text x="84.1" y="20.2">4</text>
<text x="139" y="20.2">3</text>
<text x="193.8" y="20.2">2</text>
<text x="248.7" y="20.2">1</text>
<text x=".5" y="43.5">D</text>
<text x="276.6" y="43.5">D</text>
<text x=".5" y="87">C</text>
<text x="276.6" y="87">C</text>
<text x=".5" y="130.4">B</text>
<text x="276.6" y="130.4">B</text>
<text x=".5" y="173.8">A</text>
<text x="276.6" y="173.8">A</text>
<text x="29.3" y="195.7">5</text>
<text x="84.1" y="195.7">4</text>
<text x="139" y="195.7">3</text>
<text x="193.8" y="195.7">2</text>
<text x="248.7" y="195.7">1</text>
</g>
</svg>
